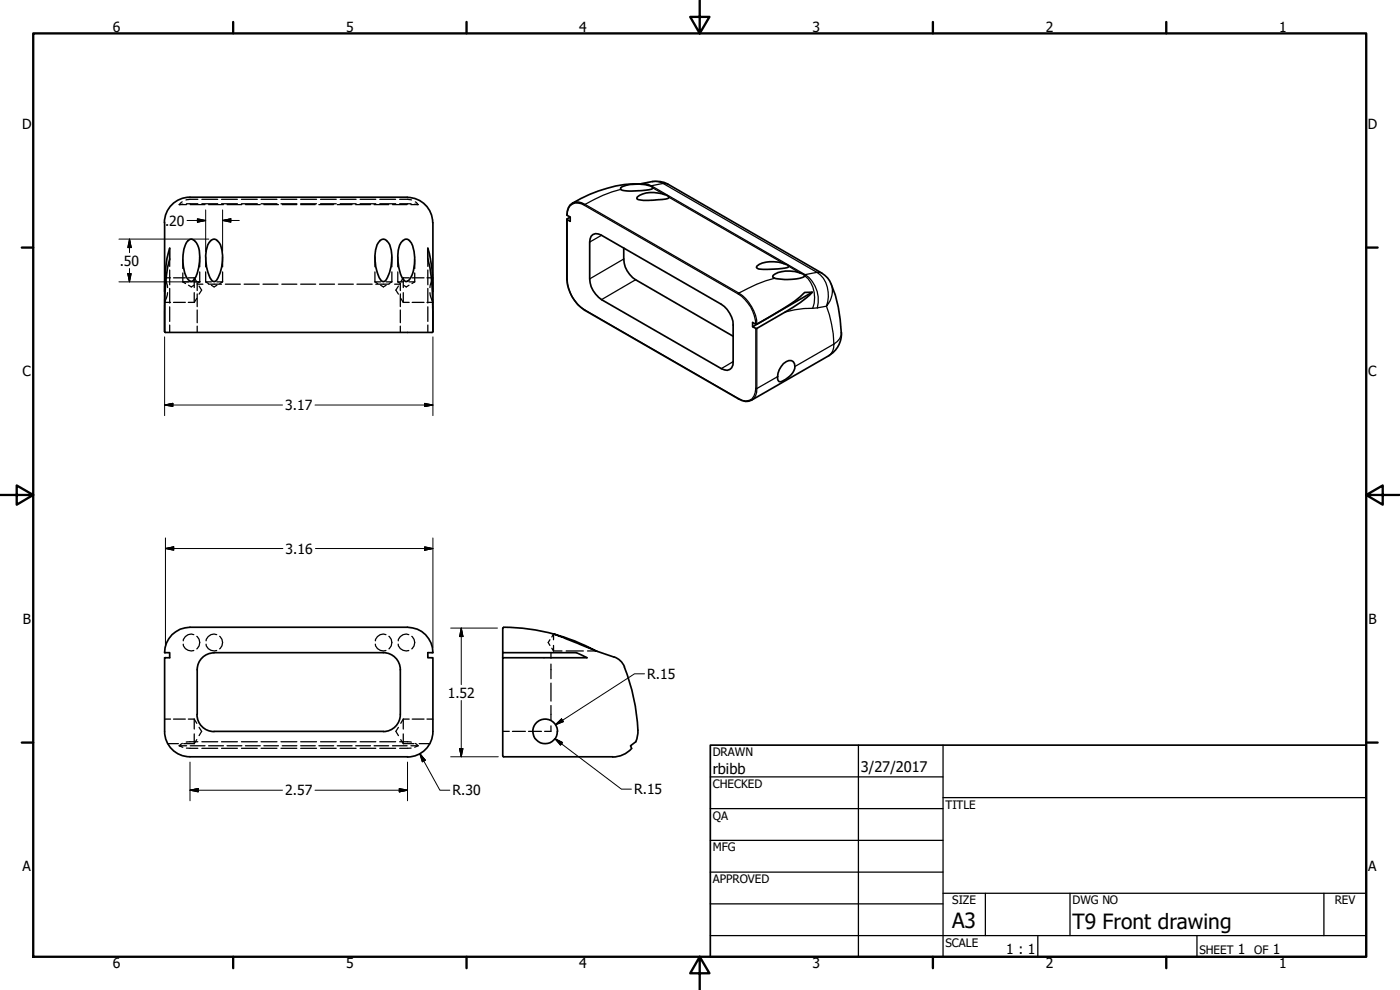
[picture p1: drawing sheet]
<svg xmlns="http://www.w3.org/2000/svg" width="420mm" height="297mm" viewBox="0 0 420 297" stroke-linecap="round" stroke-linejoin="round" font-family="sans-serif">
<!-- layer: Visible (ANSI) -->
<g fill="none" stroke="#000" stroke-width=".51">
<path d="M186.3 56.3a11.6 11.6 0 0 1 9.4-.2l.1 .5a21.4 21.4 0 0 1-9.2 .4l-.3-.2zM191.3 59.1a9.2 9.2 0 0 1 9.3-.1l.1 .4a20.2 20.2 0 0 1-7.7 .7l-1.7-.3-.2-.2zM49.3 66.8a7.7 7.7 0 0 1 7.7-7.6h65.3a7.6 7.6 0 0 1 7.6 7.6M49.4 66.8v20.6M56.5 72.2l.5-.4a2.64 2.64 0 0 1 2.6 2.5 14.5 14.5 0 0 1-1.1 9.3l-.7 .7a1.29 1.29 0 0 1-1.7-.9 12.6 12.6 0 0 1-.1-10.7zM63.2 72.2a1.53 1.53 0 0 1 2.6 .6 12.2 12.2 0 0 1-1.1 11.6l-.4 .1a2.91 2.91 0 0 1-1.9-2.7 11.7 11.7 0 0 1 .3-9zM114 72.2a1.53 1.53 0 0 1 2.6 .6 12.2 12.2 0 0 1-1.1 11.6l-.4 .1a2.91 2.91 0 0 1-1.9-2.7 11.7 11.7 0 0 1 .3-9zM120.9 72.2a1.31 1.31 0 0 1 2 0 11 11 0 0 1 1.1 9.5l-.6 1.4a2.08 2.08 0 0 1-1.5 1.4 3.6 3.6 0 0 1-1.8-2.5 12.4 12.4 0 0 1 .2-9.2zM129.9 66.8v20.6M170.2 64.6l.9 .5v1.3l-.9-.5M171.1 65.1l-.9 .5M177 72.6v11.1"/>
<path d="M180.5 70.6l36 20.7a8 8 0 0 1 3.5 6.2v11M187.2 74.4v3.3M227.2 79.8a9.2 9.2 0 0 1 8.6-.5l.7 .4 .1 .4a24.7 24.7 0 0 1-9.3 .4l-.3-.4zM49.4 87.4a41.2 41.2 0 0 1 1.5-12.9v3.2a56.1 56.1 0 0 0-1.5 16.4v5.4M49.4 99.5l.3 .2h80l.2-.2M49.4 87.4v12.1M129.9 87.4a41.2 41.2 0 0 0-1.5-12.9v3.2a57 57 0 0 1 1.5 16.4v5.4M129.9 87.4v12.1M180.5 89.9l36 20.7M190.8 83.9l29.2 17M226.8 97.3l-.9-.5v1.2M232 82.7a8.9 8.9 0 0 1 8.8-.5l.7 .5a2.58 2.58 0 0 1-2.5 1 16.3 16.3 0 0 1-6.9-.4z"/>
<path d="M243.8 87.7l-17.9 10.3 1.2 .5a96.5 96.5 0 0 0 15-9.2l1.7-1.6h-2.3a62.9 62.9 0 0 1-14.4 9.6M235.1 109.1a1.94 1.94 0 0 1 3.3 0 4.5 4.5 0 0 1-2.6 4.7l-.5 .3a1.1 1.1 0 0 1-1.5 .4 1.1 1.1 0 0 1-.4-1.5 6 6 0 0 1 1.7-3.9zM64.2 195.9a5 5 0 0 0-5 5v13.5M64.3 195.8h50.8M115 195.8a5.1 5.1 0 0 1 5.1 5.1v13.5M150.9 188.5v7.3h22.1l3.1 1.5h-25.2v29.5M150.9 195.8v1.5M151.2 188.3l-.3 .2M151.2 188.2l7.6 .5 7.5 1.6M166.3 190.3a52.9 52.9 0 0 1 12.5 5zM178.8 195.3l.5 .1M179.3 195.4l5 1.8"/>
<path d="M184.3 197.1l1.6 .9 .9 1 .6 1.1M59.1 214.4a5.1 5.1 0 0 0 5.1 5.1M64.3 219.4h50.8M120.1 214.4a5.1 5.1 0 0 1-5.1 5.1M167.3 219.4a3.7 3.7 0 0 1-5 3.4 3.7 3.7 0 0 1-1.6-5.7 3.7 3.7 0 0 1 6 .3l.6 2.1M187.4 200.1a54.3 54.3 0 0 1 3.9 20.8 3.5 3.5 0 0 1-2.1 2.9l.3 .7M122.3 227.1h-65.3a7.6 7.6 0 0 1-7.6-7.7v-22.1h1.5v-1.5h-1.5a7.6 7.6 0 0 1 7.6-7.6h65.3a7.6 7.6 0 0 1 7.6 7.6h-1.5v1.5h1.5v22.1a7.7 7.7 0 0 1-7.6 7.7M150.9 226.8l.3 .3M151.1 227.1h32.8M189.6 224.6a7.7 7.7 0 0 1-5.7 2.5"/>
</g>
<!-- layer: Hidden (ANSI) -->
<g fill="none" stroke="#000" stroke-width=".38">
<path d="M59.4 59.8l-3.6 .2M60.6 59.8h4.7M66.5 59.8h4.7M72.5 59.8h4.7M78.4 59.8h4.7M84.3 59.8h4.8M90.2 59.8h4.8M96.2 59.8h4.7M102.1 59.8h4.8M108.1 59.8h4.7M114 59.8h4.7M120 59.8l3.5 .2"/>
<path d="M50.9 77.7v2.2M53.8 61.4h2.2M54.7 60.6l-.9 .8M54.9 61.3l-1.1 .1M54.9 77.9v2.7M55.9 61.1h3.5M57.1 61.4h4.4M59.9 77.1v3M60.6 61.1h4.7M61.7 77.1v3M62.6 61.4h4.5M66.5 61.1h4.7"/>
<path d="M66.8 77.1v3M68.1 61.4h4.5M72.5 61.1h4.7M73.7 61.4h4.4M78.4 61.1h4.7M79.2 61.4h4.4M84.3 61.1h4.8M84.7 61.4h4.4M90.2 61.1h4.8M90.2 61.4h4.4M95.7 61.4h4.4M96.2 61.1h4.7"/>
<path d="M101.2 61.4h4.5M102.1 61.1h4.8M106.7 61.4h4.5M108.1 61.1h4.7M112.3 61.4h4.3M112.5 77.1v3M114 61.1h4.7M117.6 77.1v3M117.8 61.4h4.4M119.4 77.1v3M120 61.1h3.4M123.3 61.4h2.2"/>
<path d="M124.5 61.3l1 .1M124.5 77.9v2.7M124.7 60.6l.8 .8M128.4 77.7v2.2M50.3 87.8l-.9 2.9h1.8M50.9 81v4.5M50.9 86.5v4.4M50.9 92.1v4.3M50.9 97.5v2.2M51.2 83.4h-1.8l.9 2.9M52.1 83.4h3.5M52.1 90.7h3.5"/>
<path d="M54.9 84.6h1.7M54.9 84.6l.8 .5M54.9 81.9v2.7M56.5 83.4h1.8M56.5 90.7h1.8M56.6 85.6l.8 .5 .8-.5M58.2 84.6h1.7M58.3 83.4v2.9M58.3 87.8v2.9M58.3 83.4l.8 1.2M59.1 89.5l-.8 1.2M59.2 88.2v3.8"/>
<path d="M59.2 93v3.8M59.2 97.8v1.9M59.8 85.8l.7 1.2-.7 1.3M59.9 84.6l-.8 .5M59.9 81.6v3M60.9 85.3h-1.7v1.9M61.7 84.6h1.7M61.7 84.6l.8 .5M61.7 81.6v3M62.5 85.3h4M63.4 85.6l.9 .5 .8-.5M65.1 84.6h1.7"/>
<path d="M66.8 84.6l-.8 .5M66.8 81.6v3M67.6 85.3h4.5M73.3 85.3h4.5M78.9 85.3h4.5M84.6 85.3h4.5M90.2 85.3h4.5M95.9 85.3h4.5M101.5 85.3h4.5M107.1 85.3h4.6M112.5 84.6h1.7M112.5 84.6l.8 .5"/>
<path d="M112.5 81.6v3M112.8 85.3h4M114.2 85.6l.9 .5 .8-.5M115.9 84.6h1.7M117.6 84.6l-.8 .5M117.6 81.6v3M118.4 85.3h1.7v1.9M119.4 84.6h1.7M119.4 84.6l.8 .5M119.4 81.6v3M119.6 85.8l-.8 1.2 .8 1.3M120.1 88.2v3.8"/>
<path d="M120.1 93v3.8M120.1 97.8v1.9M120.3 89.5l.7 1.2M121 83.4v2.9M121 87.8v2.9M121 83.4h1.8M121 90.7h1.8M121 83.4l-.7 1.2M121.1 85.6l.8 .5 .8-.5M122.7 84.6h1.8M123.7 83.4h3.6M123.7 90.7h3.6"/>
<path d="M124.5 84.6l-.9 .5M124.5 81.9v2.7M128.1 83.4h1.8l-.9 2.9M128.4 81v4.5M128.4 86.5v4.4M128.4 92.1v4.3M128.4 97.5v2.2M129 87.8l.9 2.9h-1.8M55 193.3a2.35 2.35 0 0 0 3.2 1.9M58.2 190.4a2.34 2.34 0 0 0-3.2 1.9M59.1 190.9a2.42 2.42 0 0 1 0 3.8M61.8 193.3a2.35 2.35 0 0 0 3.2 1.9"/>
<path d="M65 190.4a2.34 2.34 0 0 0-3.2 1.9M65.9 190.9a2.42 2.42 0 0 1 0 3.8M112.6 193.3a2.35 2.35 0 0 0 3.2 1.9M115.8 190.4a2.34 2.34 0 0 0-3.2 1.9M116.7 190.9a2.42 2.42 0 0 1 0 3.8M119.5 193.3a2.35 2.35 0 0 0 3.2 1.9M122.7 190.4a2.34 2.34 0 0 0-3.2 1.9M123.6 190.9a2.42 2.42 0 0 1 0 3.8M165 191.9l-.5 .9 .5 .9M165.4 195.8v1.7M165.4 199.2v4.4M165.6 191.1l.5-.9v1.7"/>
<path d="M165.6 194.5l.5 .8M166.1 193.7v1.6M166.1 195.3h2.6M169.9 195.3h5.2M176.3 195.3h2.6M49.4 215.8h1.8M52.1 215.8h3.5M56.5 215.8h1.8M58.3 215.8v2.9M58.3 215.8l.8 1.2M59.8 218.2l.7 1.2-.7 1.3M119.6 218.2l-.8 1.2 .8 1.3"/>
<path d="M121 215.8h1.8M121 215.8v2.9M121 215.8l-.7 1.2M123.7 215.8h3.6M128.1 215.8h1.8M150.9 219.4h1.9M153.8 219.4h3.9M158.6 219.4h3.9M165.4 205v5.4M165.4 211.7v4.4M165.4 217.8v1.6h-2M50.4 223.1h3.1"/>
<path d="M53.8 223.8l1.1 .4M53.8 223.8h2.2M54.7 223.1l-.9 .7M55.1 223.1h3.2M55.9 224.5h3.5M57.1 223.8h4.4M58.3 220.2v2.9M59.1 221.9l-.8 1.2M59.4 222.6l-3.5 .1M60.6 224.5h4.7M60.6 222.6h4.7M62.6 223.8h4.5"/>
<path d="M66.5 224.5h4.7M66.5 222.6h4.7M68.1 223.8h4.5M72.5 224.5h4.7M72.5 222.6h4.7M73.7 223.8h4.4M78.4 224.5h4.7M78.4 222.6h4.7M79.2 223.8h4.4M84.3 224.5h4.8M84.3 222.6h4.8M84.7 223.8h4.4"/>
<path d="M90.2 223.8h4.4M90.2 224.5h4.8M90.2 222.6h4.8M95.7 223.8h4.4M96.2 224.5h4.7M96.2 222.6h4.7M101.2 223.8h4.5M102.1 224.5h4.8M102.1 222.6h4.8M106.7 223.8h4.5M108.1 224.5h4.7M108.1 222.6h4.7"/>
<path d="M112.3 223.8h4.3M114 224.5h4.7M114 222.6h4.7M117.8 223.8h4.4M120 222.6l3.4 .1M120.3 221.9l.7 1.2M121 223.1h3.2M121 220.2v2.9M123.3 223.8h2.2M123.4 224.5h-3.4M124.6 223.1l.9 .7M125.5 223.8l-1 .4"/>
<path d="M125.8 223.1h3.2"/>
</g>
<!-- layer: Visible Narrow (ANSI) -->
<g fill="none" stroke="#000" stroke-width=".38">
<path d="M186.3 56.8a39.8 39.8 0 0 0-10.7 4.5l46.1 26.6M192.5 55.1l2 .2 1 .4M192.7 55.2l1.8 .4M195.5 55.7l3.5-.7 46.2 26.7-3.6 .7zM195.5 55.7l-.3 .1M195.8 54.5a4.9 4.9 0 0 1 3.2 .5l1.4 .2M195.9 56.4l3.4 1.9M200.7 59.2l34.6 19.9M170.2 65.9v18M171.8 60.9a3.4 3.4 0 0 1 3.8 .4l-.1 .3a3.2 3.2 0 0 0-3.7-.3 3.2 3.2 0 0 0-1.6 3.3M175.5 61.6l46.1 26.7M180.5 70.6l-3.5 2"/>
<path d="M187.2 77.7l-10.2 6M236.7 79.9l3.4 2M170.1 83.8a11.8 11.8 0 0 0 5.4 9.1M175.5 92.9v.2M175.5 92.9l46.1 26.7M190.8 83.9l-10.3 6M221.6 88.3a11.4 11.4 0 0 1 5.2 9M221.7 87.9l-.1 .4M221.7 87.9a12.1 12.1 0 0 1 5.4 9.4M226.8 98.5v18.1M227.1 98.5v18.1M232.5 83.5a42.5 42.5 0 0 0-10.8 4.4"/>
<path d="M241.3 82.5l.3-.1a9.3 9.3 0 0 1 3.7 10M241.5 82.7a8.6 8.6 0 0 1 2.4 9.8M245.3 92.4l2.7-.5a35.7 35.7 0 0 1 2.3 11.3M245.3 92.4a36.6 36.6 0 0 0-9.6 1.2M246.6 81.9l-1.4-.2a8.7 8.7 0 0 1 2.8 10.2 6.6 6.6 0 0 0 1.4-6.7M252.5 99.8a3.9 3.9 0 0 1-2.2 3.4M220 108.5l-3.5 2.1M221.6 119.6v.1M226.8 116.6h.3M226.8 116.6a3.4 3.4 0 0 1-3 3.7l-1-.2-1.2-.5M227.1 116.6a3.6 3.6 0 0 1-1.5 3.5M233.4 113l-6.3 3.6"/>
<path d="M250.3 103.2a3.7 3.7 0 0 1-1.6 3.5M250.3 103.2l-11.7 6.8"/>
</g>
<path d="M192.5 55.1a10.5 10.5 0 0 1 7.9 .1l46.2 26.7a6.3 6.3 0 0 1 2.8 3.3 40.9 40.9 0 0 1 3.1 14.6M192.7 55.2a38.4 38.4 0 0 0-21.6 6.3 3.9 3.9 0 0 0-.9 3.1M170.1 65.8v18a12 12 0 0 0 5.4 9.3l46.1 26.6a3.8 3.8 0 0 0 4 .4l23.1-13.4M170.2 65.6v.3M180.5 70.6a2.16 2.16 0 0 0-2.5-.3 2.16 2.16 0 0 0-1 2.3M187.2 77.7a7.7 7.7 0 0 0 3.6 6.2M177 83.7a8 8 0 0 0 3.5 6.2M226.8 97.3h.3M252.5 99.8a7.7 7.7 0 0 1-3.8 6.9M220 108.5a2.17 2.17 0 0 1-1 2.4 2.17 2.17 0 0 1-2.5-.3" fill="none" stroke="#000" stroke-width=".51"/>
<!-- layer: Hidden (ANSI) -->
<g fill="#000">
<circle cx="166.1" cy="190.2" r=".19"/>
<circle cx="166.2" cy="190.2" r=".19"/>
</g>
<!-- layer: Border (ANSI) -->
<g fill="none" stroke="#000" stroke-width=".7">
<path d="M10 10h400v277.1h-400zM70 6.6v3.4M140 6.6v3.4M210 0v10l-2.9-4.9h5.8l-2.9 4.9M280 6.6v3.4M350 6.6v3.4M6.5 74.3h3.5M410 74.3h3.4M0 148.5h10l-5-2.8v5.7l5-2.9M410 148.5l5 2.9v-5.7l-5 2.8h10M6.5 222.8h3.5M410 222.8h3.4"/>
<path d="M70 287.1v3.4M140 287.1v3.4M210 287.1l2.9 4.9h-5.8l2.9-4.9v9.9M280 287.1v3.4M350 287.1v3.4"/>
</g>
<!-- layer: Title (ANSI) -->
<g fill="none" stroke="#000" stroke-width=".38">
<path d="M213.2 233.1h69.8M257.6 223.6v63.5M283 239.3h127M283 223.6v63.5M213.2 242.6h69.8M213.2 252.1h69.8M213.2 261.7h69.8M213.2 271.2h69.8M283 268h127M295.7 268v12.7M321.1 268v12.7M397.3 268v12.7"/>
<path d="M213.2 280.7h196.8M311.5 280.7v6.4M359.2 280.7v6.4"/>
</g>
<path d="M213.2 223.6h196.8v63.5h-196.8z" fill="none" stroke="#000" stroke-width=".51"/>
<!-- layer: Dimension (ANSI) -->
<g fill="none" stroke="#000" stroke-width=".3">
<path d="M35.7 71.7h27M38.9 71.7l.5 2.6h-1zM38.9 71.7v4.1M56.1 66.2h5.6M59.2 65.6l2.5 .6-2.5 .5zM61.7 63v12.5M66.8 66.2l2.5-.6v1.1zM66.8 66.2h5M66.8 63v12.5M35.7 84.6h24.4M38.4 82.1h1l-.5 2.5zM38.9 80.6v4"/>
<path d="M49.4 101.1v23.6M129.9 101.1v23.6M49.4 121.5l2.5-.5v1zM49.4 121.5h35.4M94.6 121.5h35.3M127.4 121l2.5 .5-2.5 .5zM49.7 164.6l2.4-.5v1zM49.7 164.6h35.2M49.7 161.4v32.8M94.7 164.6h35.2M127.4 164.1l2.5 .5-2.5 .5zM129.9 161.4v32.8"/>
<path d="M135.3 188.5h14M138.4 188.5l.5 2.5h-1zM138.4 188.5v16.9M138.4 210.2v16.9M166.7 217.5l1.8-1.8 .6 .8zM193.4 202.2h-3l-23.7 15.3M57 237.1l2.5-.5v1zM57 237.1h27.8M57 228.6v11.7M94.6 237.1h27.7M119.8 236.6l2.5 .5-2.5 .5zM122.3 228.6v11.7"/>
<path d="M126 226.1l1.6 2-.9 .5zM126 226.1l6 11h3M135.3 227.1h14.2M137.9 224.6h1l-.5 2.5zM166.6 221.7l2.2 1.1-.6 .8zM166.6 221.7l19.9 15.1h3"/>
</g>
<g fill="#000" stroke="#000" stroke-width=".3">
<path d="M38.9 71.7l.5 2.6zM38.9 71.7l.5 2.6h-1zM59.2 66.7l2.5-.5zM59.2 65.6l2.5 .6-2.5 .5zM66.8 66.2l2.5-.6zM66.8 66.2l2.5-.6v1.1zM38.4 82.1l.5 2.5zM38.4 82.1h1l-.5 2.5zM49.4 121.5l2.5-.5zM49.4 121.5l2.5-.5v1zM127.4 122l2.5-.5zM127.4 121l2.5 .5-2.5 .5z"/>
<path d="M49.7 164.6l2.4-.5zM49.7 164.6l2.4-.5v1zM127.4 165.1l2.5-.5zM127.4 164.1l2.5 .5-2.5 .5zM138.4 188.5l.5 2.5zM138.4 188.5l.5 2.5h-1zM166.7 217.5l1.8-1.8zM166.7 217.5l1.8-1.8 .6 .8zM57 237.1l2.5-.5zM57 237.1l2.5-.5v1zM119.8 237.6l2.5-.5zM119.8 236.6l2.5 .5-2.5 .5z"/>
<path d="M126 226.1l1.6 2zM126 226.1l1.6 2-.9 .5zM137.9 224.6l.5 2.5zM137.9 224.6h1l-.5 2.5zM166.6 221.7l2.2 1.1zM166.6 221.7l2.2 1.1-.6 .8z"/>
</g>
<g font-size="6.3">
<text x="285.8" y="278.6">A3</text>
<text x="321.9" y="278.6">T9 Front drawing</text>
</g>
<g font-size="4.4">
<text x="213.9" y="232.2">rbibb</text>
<text x="258.4" y="231.6">3/27/2017</text>
</g>
<g font-size="4.2">
<text x="33.8" y="9.6">6</text>
<text x="103.9" y="9.6">5</text>
<text x="173.9" y="9.6">4</text>
<text x="243.8" y="9.6">3</text>
<text x="313.9" y="9.6">2</text>
<text x="383.9" y="9.6">1</text>
<text x="6.7" y="38.7">D</text>
<text x="410.5" y="38.7">D</text>
<text x="49.5" y="67.7">.20</text>
<text x="35.9" y="79.7">.50</text>
<text x="6.8" y="113">C</text>
<text x="410.7" y="113">C</text>
<text x="85.6" y="123">3.17</text>
<text x="85.7" y="166.1">3.16</text>
<text x="6.9" y="187.2">B</text>
<text x="410.7" y="187.2">B</text>
<text x="194.2" y="203.7">R.15</text>
<text x="134.4" y="209.3">1.52</text>
<text x="85.6" y="238.6">2.57</text>
<text x="135.8" y="238.6">R.30</text>
<text x="190.3" y="238.2">R.15</text>
<text x="6.8" y="261.4">A</text>
<text x="410.7" y="261.4">A</text>
<text x="302" y="286.3">1 : 1</text>
<text x="371.5" y="286.2">1</text>
<text x="382" y="286.2">1</text>
<text x="33.8" y="290.5">6</text>
<text x="103.9" y="290.5">5</text>
<text x="173.9" y="290.5">4</text>
<text x="243.8" y="290.5">3</text>
<text x="313.9" y="290.5">2</text>
<text x="383.9" y="290.5">1</text>
</g>
<g font-size="3.5">
<text x="213.9" y="226.9">DRAWN</text>
<text x="213.9" y="236.4">CHECKED</text>
<text x="213.9" y="245.9">QA</text>
<text x="283.8" y="242.6">TITLE</text>
<text x="213.9" y="255.4">MFG</text>
<text x="213.9" y="265">APPROVED</text>
<text x="285.8" y="271.3">SIZE</text>
<text x="321.9" y="271.3">DWG NO</text>
<text x="400.6" y="271.3">REV</text>
<text x="283.8" y="284">SCALE</text>
<text x="360" y="286.2">SHEET</text>
<text x="376.4" y="286.2">OF</text>
</g>
</svg>
